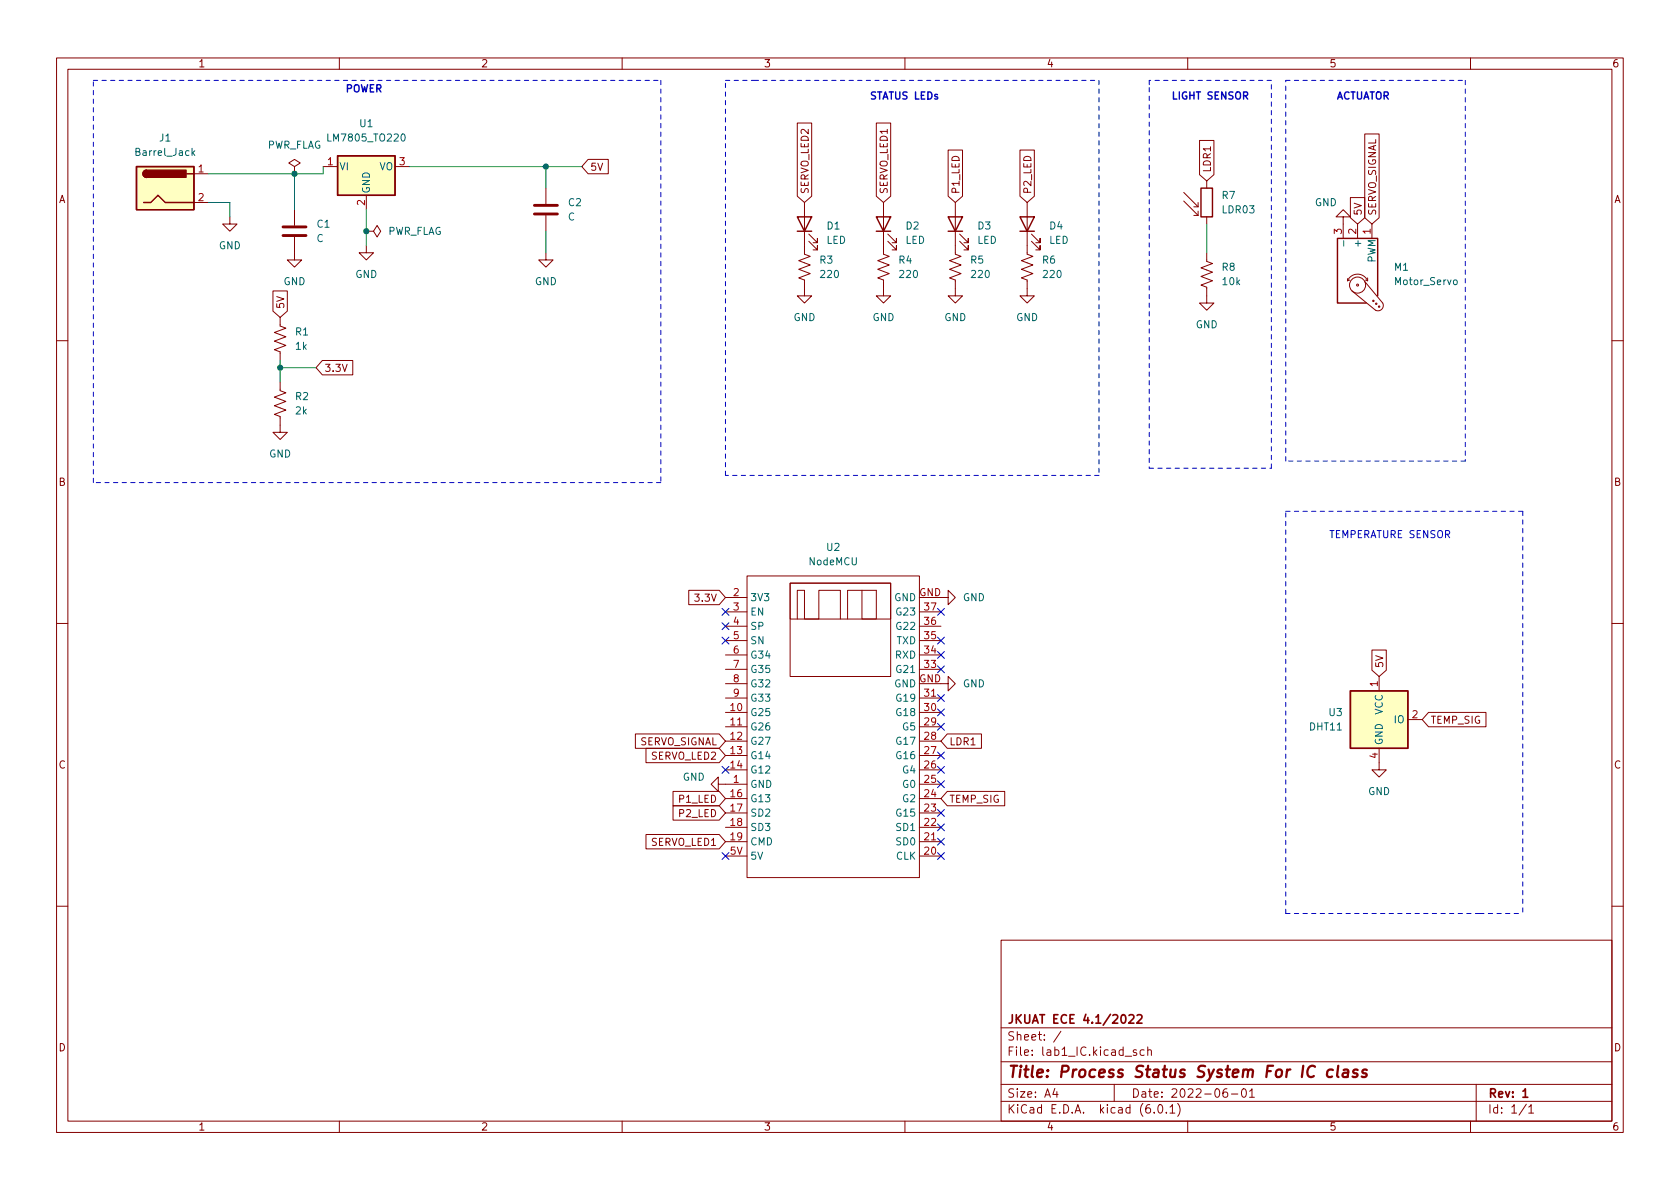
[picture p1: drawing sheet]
<svg xmlns="http://www.w3.org/2000/svg" width="297mm" height="210mm" viewBox="0 0 297 210" stroke-linecap="round" stroke-linejoin="round" font-family="sans-serif">
<g fill="none" stroke="#840000" stroke-width=".18">
<path d="M10 10.2h277v190.1h-277zM12 12.2h273v186.1h-273zM60 10.2v2M110 10.2v2M160 10.2v2M210 10.2v2M260 10.2v2M34.3 30.7h2.5M34.3 35.8h2.5M40.6 38.3v1.3h1.3l-1.3 1.3-1.2-1.3h1.2M52.1 29.5l1-.7-1-.6-1 .6 1 .7v1.2M52.1 30.7h.1"/>
<path d="M52.1 37.1v2.8M57.1 29.5h2.6M64.8 34.5v2.6M69.8 29.5h2.6M96.5 33.3v2.8M96.5 38.1v2.8M104 28.2h3.5v2.5h-3.5l-1.1-1.2zM141 21.8h2.5v12.9l-1.3 1.1-1.2-1.1zM142.2 35.8v9.2l1.1 .3-2.1 .8 2.1 .8-2.1 .7 2.1 .8-2.1 .7 1 .4v2.8h1.3l-1.3 1.3-1.2-1.3h1.2M154.9 21.8h2.6v12.9l-1.3 1.1-1.3-1.1zM156.2 35.8v9.2l1 .3-2 .8 2 .8-2 .7 2 .8-2 .7 1 .4v2.8h1.3l-1.3 1.3-1.3-1.3h1.3M167.6 26.5h2.6v8.2l-1.3 1.1-1.3-1.1z"/>
<path d="M168.9 35.8v9.2l1 .3-2 .8 2 .8-2 .7 2 .8-2 .7 1 .4v2.8h1.3l-1.3 1.3-1.3-1.3h1.3M180.3 26.5h2.6v8.2l-1.3 1.1-1.3-1.1zM181.6 35.8v9.2l1 .3-2 .8 2 .8-2 .7 2 .8-2 .7 1 .4v2.8h1.3l-1.3 1.3-1.3-1.3h1.3M209.3 35.6l2.5 2.5M209.3 34l2.5 2.6M211.1 38.1h.7M211.1 36.6h.7M211.8 35.8v.8M211.8 37.3v.8M212.1 24.8h2.5v6.1l-1.2 1.1-1.3-1.1zM213.4 32v1.3M213.4 38.3v1.3"/>
<path d="M237.5 38.3h1.3l-1.3-1.2-1.3 1.2h1.3v3.9M238.8 34.9h2.5v3.6l-1.3 1.1-1.2-1.1zM240 39.6v2.6M241.3 23.7h2.5v14.8l-1.2 1.1-1.3-1.1zM242.6 39.6v2.6M48.3 51.4h2.5v3.6l-1.3 1.1-1.2-1.1zM49.5 56.1v1.6l1 .3-2 .8 2 .8-2 .7 2 .8-2 .7 1 .4v1.5M52.1 41.9v4.1h1.2l-1.2 1.2-1.3-1.2h1.3M64.8 43.4v1.3h1.2l-1.2 1.3-1.3-1.3h1.3M64.8 40.9h1.2l.7-1 .6 1-.6 1-.7-1M64.8 40.9h.1M96.5 44.7v1.3h1.3l-1.3 1.2-1.3-1.2h1.3"/>
<path d="M143 42.7l1.5 1.5v-.8v.8h-.7M143 41.4l1.5 1.5v-.7v.7h-.7M157 42.7l1.5 1.5v-.8v.8h-.8M157 41.4l1.5 1.5v-.7v.7h-.8M169.7 42.7l1.5 1.5v-.8v.8h-.8M169.7 41.4l1.5 1.5v-.7v.7h-.8M182.4 42.7l1.5 1.5v-.8v.8h-.8M182.4 41.4l1.5 1.5v-.7v.7h-.8M213.4 44.7v1.5l1 .4-2.1 .8 2.1 .7-2.1 .8 2.1 .8-2.1 .7 1.1 .4v2.8h1.2l-1.2 1.3-1.3-1.3h1.3M238.3 49.7a1.93 1.93 0 0 1 1.7-1.2 1.93 1.93 0 0 1 1.8 1.2M238.3 49.3v.4M238.6 49.5l-.3 .2"/>
<path d="M241.3 49.8l3.2 3.8a.94 .94 0 0 1-.2 1.1 .94 .94 0 0 1-1.1 .2l-4.2-3.5M241.4 49.5l.4 .2M241.8 49.1v.6M10 60.2h2M49.5 67.6v1.5l1 .4-2 .7 2 .8-2 .7 2 .8-2 .8 1 .4v2.7h1.3l-1.3 1.3-1.2-1.3h1.2M57 63.7h5.4v2.6h-5.4l-1.1-1.3zM285 60.2h2M10 110.2h2M121.8 104.4h5.4l1.1 1.3-1.1 1.2h-5.4zM128.3 105.7h3.8M128.3 108.2h3.8M128.3 118.4h3.8"/>
<path d="M128.3 115.8h3.8M128.3 113.3h3.8M128.3 110.7h3.8M132.1 101.8h30.5v53.4h-30.5zM139.7 103.1h.1M139.7 103.1h17.8v16.5h-17.8zM139.7 103.1h17.8v6.4h-17.8zM141 109.5v-5.1h1.2v5.1h2.6v-5.1h3.8v5.1M152.4 104.4v5.1h2.5v-5.1h-5v5.1M162.6 105.7h5v-1.3l1.3 1.3-1.3 1.2v-1.2M162.6 108.2h3.8M162.6 118.4h3.8"/>
<path d="M162.6 115.8h3.8M162.6 113.3h3.8M162.6 110.7h3.8M242.6 114.9h2.5v3.6l-1.3 1.1-1.2-1.1zM243.8 119.6v2.6M285 110.2h2M112.3 129.8h14.9l1.1 1.3-1.1 1.2h-14.9zM114.2 132.3h13l1.1 1.3-1.1 1.3h-13zM119 139.9h8.2l1.1 1.3-1.1 1.3h-8.2zM127 138.7v-1.3l-1.3 1.3 1.3 1.2v-1.2h5.1M128.3 126h3.8M128.3 128.5h3.8"/>
<path d="M128.3 131.1h3.8M128.3 133.6h3.8M128.3 136.1h3.8M128.3 123.4h3.8M128.3 120.9h3.8M162.6 120.9h5v-1.3l1.3 1.3-1.3 1.3v-1.3M162.6 138.7h3.8M162.6 126h3.8M162.6 128.5h3.8M162.6 131.1h3.8M162.6 133.6h3.8M162.6 136.1h3.8"/>
<path d="M162.6 123.4h3.8M167.5 139.9h10.1v2.6h-10.1l-1.1-1.3zM167.5 129.8h6v2.5h-6l-1.1-1.2zM243.8 132.3v3.8h1.3l-1.3 1.3-1.2-1.3h1.2M248.9 127.2h2.6M252.6 126h10.1v2.5h-10.1l-1.1-1.3zM114.2 147.6h13l1.1 1.2-1.1 1.3h-13zM119 142.5h8.2l1.1 1.3-1.1 1.2h-8.2zM128.3 141.2h3.8M128.3 143.8h3.8M128.3 146.3h3.8M128.3 148.8h3.8"/>
<path d="M128.3 151.4h3.8M162.6 141.2h3.8M162.6 143.8h3.8M162.6 146.3h3.8M162.6 148.8h3.8M162.6 151.4h3.8M10 160.2h2M177 166.3h108v32h-108zM285 160.2h2M60 198.3v2M110 198.3v2M160 198.3v2"/>
<path d="M177 194.8h108M177 191.8h108M177 187.8h108M177 181.8h108M186.5 192.5l-.4 1h1M186.9 193v1M187.6 182.4l-1.3 1.9M197 191.8v3M200.9 185.7l-.3-.1-.2 .2v.3l.5 .1v.4h-.5M202.3 185.7l-.4-.1-.3 .3v.4l.1 .3h.6M202.9 185.8l.2-.2 .4 .1 .1 .9M202.9 185.1v1.5"/>
<path d="M204.1 196.7v.1M204.9 195.4l.2-.1a.81 .81 0 0 1 .6 .7 .81 .81 0 0 1-.3 .8h-.2a.81 .81 0 0 1-.6-.6 .81 .81 0 0 1 .3-.8zM206.2 196.7v.1M206.9 195.8l.4-.5v1.5M206.9 196.8h.8M208.2 195.1a1.72 1.72 0 0 1 0 2.3M210 198.3v2M216.9 192.5a.59 .59 0 0 0-.7 .7v.5l.2 .3h.4l.2-.1 .1-.5-.2-.2-.4-.1-.3 .3M217.7 193.5h1.2M219.7 192.6l.2-.1a.81 .81 0 0 1 .5 .7 .81 .81 0 0 1-.3 .8h-.1a.81 .81 0 0 1-.6-.6 .81 .81 0 0 1 .3-.8zM220.9 193l.5-.5v1.5M220.9 194h.9"/>
<path d="M260 198.3v2M261 191.8v6.5M269.9 195.3l-1.3 1.9M270.3 195.8l.4-.5v1.5M270.3 196.8h.9"/>
<circle cx="240" cy="50.4" r=".18"/>
<circle cx="240" cy="50.4" r="1.42"/>
<circle cx="242.8" cy="53.2" r=".13"/>
<circle cx="243.3" cy="53.7" r=".13"/>
<circle cx="243.8" cy="54.2" r=".13"/>
</g>
<path d="M199.6 179.6l.6-.2 .2 .2 .1 .3-.9 1h.9M201.1 179.6l.5-.2 .2 .2 .1 .3-.9 1h.9M269.3 193l.4-.5v1.5M269.3 194h.8" fill="none" stroke="#840000" stroke-width=".3"/>
<path d="M235.7 189.2a.66 .66 0 0 0-1 .3l-.1 .6 .2 .3 .1 .1 .6-.1M236.6 188.5l-.2 1.7 .3 .3M237.6 189.2l.2-.1 .5 .1v1.3M238.4 189.6l-.7 .1a.4 .4 0 0 0-.3 .3 .4 .4 0 0 0 .2 .5l.7-.1M240 189.2a.49 .49 0 0 0-.7 .3v.2l.5 .1 .2 .3-.1 .3-.2 .1-.6-.1M241.7 189.2a.49 .49 0 0 0-.8 .3v.2l.7 .2 .1 .2-.2 .3-.2 .1-.5-.1" fill="none" stroke="#840000" stroke-width=".4"/>
<path d="M94.5 37.8h4.1M94.5 36.3h4.1M50 41.7h4.1M50 40.1h4.1" fill="none" stroke="#840000" stroke-width=".51"/>
<g fill="none" stroke="#840000" stroke-width=".25">
<path d="M24.1 29.5h10.2v7.6h-10.2zM25.4 35.8h1.3l1.2-1.3 1.3 1.3h5.1M25.9 30.1a.64 .64 0 0 0-.6 .6 .64 .64 0 0 0 .6 .7M33 30.7h1.3M59.7 27.6h10.1v6.9h-10.1zM141 38.3h2.5l-1.3 2.6zM154.9 38.3h2.6l-1.3 2.6zM167.6 38.3h2.6l-1.3 2.6zM180.3 38.3h2.6l-1.3 2.6zM212.3 33.3h2.1v5h-2.1zM141 40.9h2.5M154.9 40.9h2.6"/>
<path d="M167.6 40.9h2.6M180.3 40.9h2.6M243.6 52.3v-10.1h-7.1v11.4h5.1M238.8 122.2h10.1v10.1h-10.1z"/>
</g>
<g fill="#ffffc2" stroke="#ffffc2" stroke-width=".18">
<path d="M24.1 29.5h10.2v7.6h-10.2z"/>
<path d="M59.7 27.6h10.1v6.9h-10.1z"/>
<path d="M238.8 122.2h10.1v10.1h-10.1z"/>
</g>
<g fill="#840000" stroke="#840000" stroke-width=".25">
<path d="M25.5 30.3l.4-.2v1.3a.64 .64 0 0 1-.6-.4 .64 .64 0 0 1 .2-.7z"/>
<path d="M25.9 30.1h7v1.3h-7z"/>
</g>
<path d="M34.1 27l.3 .5M34.4 26.6l-.4 .5M237.6 42.6v.9M257 49.6l.2-.1 .4 .1v.5l-.1 .2h-.3l-.2-.1z" fill="none" stroke="#006464" stroke-width=".18"/>
<g fill="none" stroke="#0000c2" stroke-width=".18" stroke-dasharray=".8 .8">
<path d="M16.5 14.2h100.3M116.8 14.2v71.1M128.3 14.2h5M133.3 14.2h61M194.3 14.2v69.9M203.2 14.2v1.3M203.2 15.5v67.3M224.8 14.2h-21.6M227.3 14.2h31.8M259.1 14.2v67.3M16.5 85.3v-71.1M116.8 85.3h-100.3"/>
<path d="M128.3 84.1v-69.9M194.3 84.1h-66M203.2 82.8h21.6M224.8 82.8v-68.6M227.3 90.4h41.9M227.3 81.5v-67.3M259.1 81.5h-31.8M269.2 90.4v71.1M227.3 161.5v-71.1M261.6 161.5h-34.3M261.6 161.5h7.6"/>
</g>
<path d="M36.8 35.8h3.8v2.5M52.1 30.7v6.4M57.1 29.5v1.2h-20.3M64.8 37.1v6.3M72.4 29.5h30.5M96.5 29.5v3.8M213.4 39.6v5.1M96.5 40.9v3.8M49.5 63.7v3.9M49.5 65h6.4" fill="none" stroke="#009600" stroke-width=".18"/>
<g fill="none" stroke="#000084" stroke-width=".18">
<path d="M127.7 112.7l1.2 1.2M127.7 107.6l1.2 1.2M127.7 110.1l1.2 1.2M128.9 112.7l-1.2 1.2M128.9 107.6l-1.2 1.2M128.9 110.1l-1.2 1.2M165.8 117.7l1.2 1.3M165.8 115.2l1.2 1.2M165.8 112.7l1.2 1.2M165.8 107.6l1.2 1.2M167 117.7l-1.2 1.3M167 115.2l-1.2 1.2"/>
<path d="M167 112.7l-1.2 1.2M167 107.6l-1.2 1.2M127.7 135.5l1.2 1.2M128.9 135.5l-1.2 1.2M165.8 138.1l1.2 1.2M165.8 135.5l1.2 1.2M165.8 133l1.2 1.2M165.8 127.9l1.2 1.2M165.8 122.8l1.2 1.2M165.8 125.4l1.2 1.2M167 138.1l-1.2 1.2M167 135.5l-1.2 1.2"/>
<path d="M167 133l-1.2 1.2M167 127.9l-1.2 1.2M167 122.8l-1.2 1.2M167 125.4l-1.2 1.2M127.7 150.8l1.2 1.2M128.9 150.8l-1.2 1.2M165.8 143.1l1.2 1.3M165.8 145.7l1.2 1.2M165.8 150.8l1.2 1.2M165.8 148.2l1.2 1.2M167 143.1l-1.2 1.3M167 145.7l-1.2 1.2"/>
<path d="M167 150.8l-1.2 1.2M167 148.2l-1.2 1.2"/>
</g>
<g fill="#009600" stroke="#009600" stroke-width=".18">
<circle cx="64.8" cy="40.9" r=".46"/>
<circle cx="96.5" cy="29.5" r=".46"/>
<circle cx="52.1" cy="30.7" r=".46"/>
<circle cx="49.5" cy="65" r=".46"/>
</g>
<text font-size="2.8" fill="#840000" x="178" y="190.6">Title: Process Status System For IC class</text>
<g font-size="2.1" fill="#840000">
<text x="178" y="184">Sheet: /</text>
<text x="178" y="181">JKUAT ECE 4.1/2022</text>
<text x="178" y="186.7">File: lab1_IC.kicad_sch</text>
<text x="178" y="196.9">KiCad E.D.A. kicad (6.0.1)</text>
<text x="178" y="194.1">Size: A4</text>
<text x="200" y="194.1">Date: 2022-06-01</text>
<text x="263" y="194.1">Rev: 1</text>
<text x="263" y="196.9">Id: 1/1</text>
</g>
<g font-size="1.8" fill="#840000">
<text x="35" y="11.9">1</text>
<text x="85" y="11.9">2</text>
<text x="135" y="11.9">3</text>
<text x="185" y="11.9">4</text>
<text x="235" y="11.9">5</text>
<text x="285" y="11.9">6</text>
<text x="10.3" y="35.9">A</text>
<text x="104.3" y="30.2">5V</text>
<text x="143" y="34.4" transform="rotate(-90 143 34.4)">SERVO_LED2</text>
<text x="156.9" y="34.4" transform="rotate(-90 156.9 34.4)">SERVO_LED1</text>
<text x="169.6" y="34.4" transform="rotate(-90 169.6 34.4)">P1_LED</text>
<text x="182.3" y="34.4" transform="rotate(-90 182.3 34.4)">P2_LED</text>
<text x="214.1" y="30.6" transform="rotate(-90 214.1 30.6)">LDR1</text>
<text x="285.3" y="35.9">A</text>
<text x="240.8" y="38.2" transform="rotate(-90 240.8 38.2)">5V</text>
<text x="243.3" y="38.2" transform="rotate(-90 243.3 38.2)">SERVO_SIGNAL</text>
<text x="50.3" y="54.7" transform="rotate(-90 50.3 54.7)">5V</text>
<text x="57.3" y="65.7">3.3V</text>
<text x="10.3" y="85.9">B</text>
<text x="285.3" y="85.9">B</text>
<text x="123.2" y="106.4">3.3V</text>
<text x="244.6" y="118.2" transform="rotate(-90 244.6 118.2)">5V</text>
<text x="113" y="131.8">SERVO_SIGNAL</text>
<text x="167.8" y="131.8">LDR1</text>
<text x="252.9" y="128">TEMP_SIG</text>
<text x="10.3" y="135.9">C</text>
<text x="115.1" y="134.3">SERVO_LED2</text>
<text x="285.3" y="135.9">C</text>
<text x="120.2" y="141.9">P1_LED</text>
<text x="167.8" y="141.9">TEMP_SIG</text>
<text x="115.1" y="149.6">SERVO_LED1</text>
<text x="120.2" y="144.5">P2_LED</text>
<text x="10.3" y="185.9">D</text>
<text x="285.3" y="185.9">D</text>
<text x="35" y="199.9">1</text>
<text x="85" y="199.9">2</text>
<text x="135" y="199.9">3</text>
<text x="185" y="199.9">4</text>
<text x="235" y="199.9">5</text>
<text x="285" y="199.9">6</text>
</g>
<g font-size="1.8" fill="#0000c2">
<text x="61" y="16.3">POWER</text>
<text x="153.7" y="17.6">STATUS LEDs</text>
<text x="207" y="17.6">LIGHT SENSOR</text>
<text x="236.2" y="17.6">ACTUATOR</text>
<text x="234.9" y="95.1">TEMPERATURE SENSOR</text>
</g>
<g font-size="1.8" fill="#006464">
<text x="63.6" y="22.5">U1</text>
<text x="24.2" y="27.6">Barrel_Jack</text>
<text x="28.2" y="25">J1</text>
<text x="47.1" y="26.3">PWR_FLAG</text>
<text x="58.3" y="25">LM7805_TO220</text>
<text x="59.9" y="30.1">VI</text>
<text x="65.4" y="34.3" transform="rotate(-90 65.4 34.3)">GND</text>
<text x="67" y="30.1">VO</text>
<text x="216.1" y="35.2">R7</text>
<text x="56.1" y="40.3">C1</text>
<text x="68.4" y="41.5">PWR_FLAG</text>
<text x="100.4" y="39">C</text>
<text x="100.5" y="36.4">C2</text>
<text x="146.2" y="40.6">D1</text>
<text x="160.2" y="40.6">D2</text>
<text x="172.9" y="40.6">D3</text>
<text x="185.6" y="40.6">D4</text>
<text x="216.2" y="37.7">LDR03</text>
<text x="232.5" y="36.4">GND</text>
<text x="38.7" y="44.1">GND</text>
<text x="56" y="42.8">C</text>
<text x="145" y="46.6">R3</text>
<text x="146.1" y="43.1">LED</text>
<text x="158.9" y="46.6">R4</text>
<text x="160.1" y="43.1">LED</text>
<text x="171.6" y="46.6">R5</text>
<text x="172.8" y="43.1">LED</text>
<text x="184.3" y="46.6">R6</text>
<text x="185.5" y="43.1">LED</text>
<text x="216.1" y="47.9">R8</text>
<text x="240.7" y="43.2" transform="rotate(-90 240.7 43.2)">+</text>
<text x="243.2" y="46.5" transform="rotate(-90 243.2 46.5)">PWM</text>
<text x="246.6" y="47.9">M1</text>
<text x="50.1" y="50.4">GND</text>
<text x="62.8" y="49.1">GND</text>
<text x="94.6" y="50.4">GND</text>
<text x="145.2" y="49.1">220</text>
<text x="159.2" y="49.1">220</text>
<text x="171.9" y="49.1">220</text>
<text x="184.6" y="49.1">220</text>
<text x="216.2" y="50.4">10k</text>
<text x="246.8" y="50.4">Motor_Servo</text>
<text x="52.3" y="59.3">R1</text>
<text x="140.3" y="56.8">GND</text>
<text x="154.2" y="56.8">GND</text>
<text x="166.9" y="56.8">GND</text>
<text x="179.6" y="56.8">GND</text>
<text x="211.4" y="58">GND</text>
<text x="52.3" y="61.8">1k</text>
<text x="52.3" y="70.7">R2</text>
<text x="52.3" y="73.3">2k</text>
<text x="47.6" y="80.9">GND</text>
<text x="143.1" y="99.9">NodeMCU</text>
<text x="146.2" y="97.4">U2</text>
<text x="132.6" y="106.3">3V3</text>
<text x="158.1" y="106.3">GND</text>
<text x="170.2" y="106.3">GND</text>
<text x="132.6" y="108.8">EN</text>
<text x="132.6" y="111.4">SP</text>
<text x="132.6" y="113.9">SN</text>
<text x="158.5" y="113.9">TXD</text>
<text x="158.7" y="111.4">G22</text>
<text x="158.7" y="108.8">G23</text>
<text x="132.6" y="116.5">G34</text>
<text x="132.6" y="119">G35</text>
<text x="158.3" y="116.5">RXD</text>
<text x="158.7" y="119">G21</text>
<text x="132.6" y="121.5">G32</text>
<text x="132.6" y="124.1">G33</text>
<text x="158.1" y="121.5">GND</text>
<text x="158.7" y="124.1">G19</text>
<text x="170.2" y="121.5">GND</text>
<text x="132.6" y="126.6">G25</text>
<text x="132.6" y="129.2">G26</text>
<text x="132.6" y="131.7">G27</text>
<text x="158.7" y="131.7">G17</text>
<text x="158.7" y="126.6">G18</text>
<text x="159.7" y="129.2">G5</text>
<text x="231.6" y="129.2">DHT11</text>
<text x="235" y="126.6">U3</text>
<text x="244.5" y="131.8" transform="rotate(-90 244.5 131.8)">GND</text>
<text x="244.5" y="126.4" transform="rotate(-90 244.5 126.4)">VCC</text>
<text x="246.5" y="127.9">IO</text>
<text x="132.6" y="134.2">G14</text>
<text x="132.6" y="136.8">G12</text>
<text x="158.7" y="134.2">G16</text>
<text x="159.7" y="136.8">G4</text>
<text x="120.7" y="138">GND</text>
<text x="132.6" y="139.3">GND</text>
<text x="132.6" y="141.9">G13</text>
<text x="159.7" y="141.9">G2</text>
<text x="159.7" y="139.3">G0</text>
<text x="241.9" y="140.6">GND</text>
<text x="132.6" y="144.4">SD2</text>
<text x="132.6" y="146.9">SD3</text>
<text x="132.6" y="149.5">CMD</text>
<text x="158.6" y="149.5">SD0</text>
<text x="158.6" y="146.9">SD1</text>
<text x="158.7" y="144.4">G15</text>
<text x="132.6" y="152">5V</text>
<text x="158.4" y="152">CLK</text>
</g>
<g font-size="1.8" fill="#a90000">
<text x="57.9" y="29.2">1</text>
<text x="70.6" y="29.2">3</text>
<text x="35.1" y="30.5">1</text>
<text x="35.1" y="35.6">2</text>
<text x="64.5" y="36.3" transform="rotate(-90 64.5 36.3)">2</text>
<text x="237.2" y="41.4" transform="rotate(-90 237.2 41.4)">3</text>
<text x="239.8" y="41.4" transform="rotate(-90 239.8 41.4)">2</text>
<text x="242.3" y="41.4" transform="rotate(-90 242.3 41.4)">1</text>
<text x="129.7" y="105.4">2</text>
<text x="129.7" y="107.9">3</text>
<text x="162.5" y="105.4">GND</text>
<text x="163.5" y="107.9">37</text>
<text x="129.7" y="110.5">4</text>
<text x="129.7" y="113">5</text>
<text x="163.5" y="113">35</text>
<text x="163.5" y="110.5">36</text>
<text x="129.7" y="115.6">6</text>
<text x="129.7" y="118.1">7</text>
<text x="163.5" y="118.1">33</text>
<text x="163.5" y="115.6">34</text>
<text x="129.2" y="125.7">10</text>
<text x="129.7" y="120.6">8</text>
<text x="129.7" y="123.2">9</text>
<text x="162.5" y="120.6">GND</text>
<text x="163.5" y="125.7">30</text>
<text x="163.5" y="123.2">31</text>
<text x="243.6" y="121.4" transform="rotate(-90 243.6 121.4)">1</text>
<text x="129.2" y="128.3">11</text>
<text x="129.2" y="130.8">12</text>
<text x="163.5" y="130.8">28</text>
<text x="163.5" y="128.3">29</text>
<text x="249.7" y="127">2</text>
<text x="129.2" y="133.3">13</text>
<text x="129.2" y="135.9">14</text>
<text x="163.5" y="135.9">26</text>
<text x="163.5" y="133.3">27</text>
<text x="243.6" y="134.1" transform="rotate(-90 243.6 134.1)">4</text>
<text x="129.2" y="141">16</text>
<text x="129.2" y="143.5">17</text>
<text x="129.7" y="138.4">1</text>
<text x="163.5" y="143.5">23</text>
<text x="163.5" y="141">24</text>
<text x="163.5" y="138.4">25</text>
<text x="129.2" y="146">18</text>
<text x="129.2" y="148.6">19</text>
<text x="163.5" y="148.6">21</text>
<text x="163.5" y="146">22</text>
<text x="129.1" y="151.1">5V</text>
<text x="163.5" y="151.1">20</text>
</g>
</svg>
